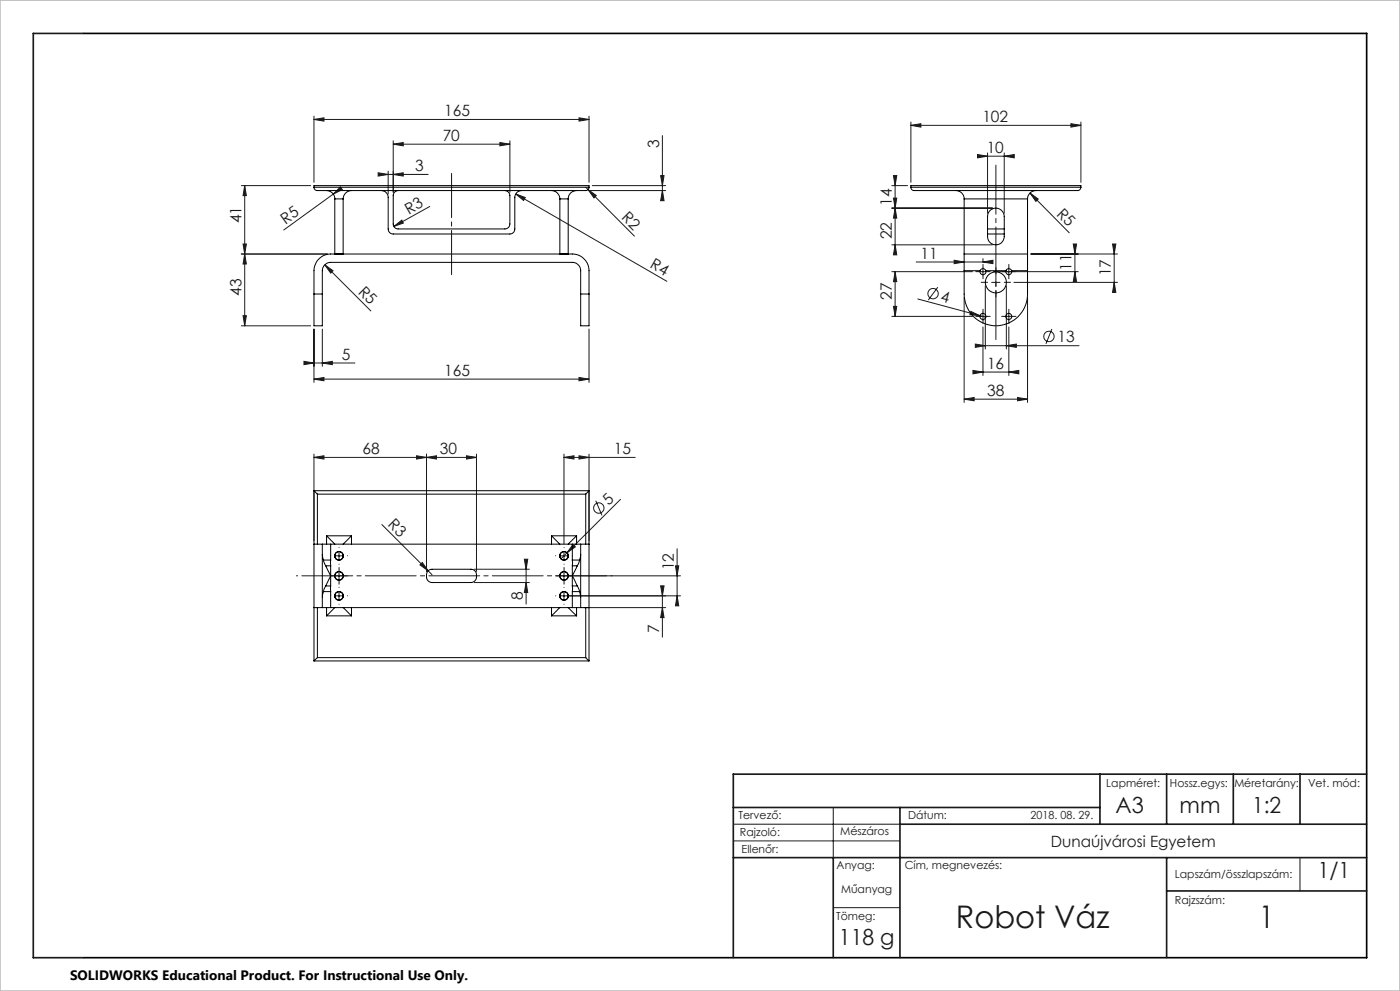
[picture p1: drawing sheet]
<svg xmlns="http://www.w3.org/2000/svg" width="420mm" height="297mm" viewBox="0 0 420 297" stroke-linecap="round" stroke-linejoin="round" font-family="sans-serif">
<g fill="none" stroke="#191924" stroke-width=".3">
<path d="M94.2 35.8l3-.5v1zM94.2 34.8v19.8M94.2 35.8h82.5M173.7 35.3l3 .5-3 .5zM176.7 34.8v19.8M273.3 37.6l3-.5v1zM273.3 36.6v18M273.3 37.6h51M321.3 37.1l3 .5-3 .5zM324.3 36.6v18M72.4 55.6h20.8M73.4 55.6v42"/>
<path d="M73.4 55.6l.5 3h-1zM100 58.2l-14.9 10.7M101.6 57l-1.6 1.2M102.1 56l.6 .8-2.7 1.4zM113.5 51.8l3 .5-3 .5zM114.4 52.3h14M116.5 51.3v6.8M118 43.2l3-.5v1zM118 42.2v15.4M118 43.2h35M118 52.3l3-.5v1zM150 42.7l3 .5-3 .5z"/>
<path d="M153 42.2v15.4M154.7 58.1l2.9 1.1-.5 .9zM154.7 58.1l45.4 26.2M175.7 56.1l.7 .7M176.4 56.8l2.5 1.8-.7 .7zM176.4 56.8l13.9 14M176.7 57.1h23M177.7 55.6h22M198.2 52.6h1l-.5 3zM198.7 57.1l.5 3h-1zM198.7 40.6v18.5M267.5 55.6h4.8"/>
<path d="M268 52.6h1l-.5 3zM268 59.4h1l-.5 3zM268.5 53.6v21.8M293.3 46.3l3 .5-3 .5zM294.3 46.8h8.9M296.3 45.8v18.1M301.3 46.8l3-.5v1zM301.3 45.8v18.1M309 57.9l2.5 1.8-.7 .7zM309 57.9l11.8 11.9M72.9 73.1h1l-.5 3zM73.4 76.1l.5 3h-1z"/>
<path d="M97.4 79.4l2.5 1.7-.7 .7zM97.4 79.4l13.9 13.8M98.2 76.1h-25.8M118.1 67.9l2.4-1.9 .5 .8zM128.9 61.9l-10.8 6M267.5 62.4h30.2M267.5 73.4h30.2M268.5 62.4l.5 3h-1zM268.5 73.4l.5 3h-1zM274.8 78.5h22.1M286.2 78l3 .5-3 .5zM294.9 78.5l3-.5v1z"/>
<path d="M294.9 77.5v.8M309.2 76.1h26M322 73.1h1l-.5 3zM322.5 74.1v9.3M333.8 73.1h1l-.5 3zM334.3 74.1v12.5M72.4 97.6h20.8M72.9 94.6h1l-.5 3zM94.2 98.6v16M96.7 98.6v11.2M176.7 98.6v16M267.5 81.4h24.2"/>
<path d="M267.5 94.8h24.2M268 91.8h1l-.5 3zM268.5 81.4l.5 3h-1zM268.5 81.4v13.4M275.3 89.6l18.7 5M281.3 86.1l-2.8 3.8M289.2 89.1v31.5M291.3 93.3l2.7 1.3-3-.3zM293.6 81.4h2.5M293.6 94.8h2.5M294 94.6l1.8 .5M294.9 80.2v2.5"/>
<path d="M294.9 93.6v2.5M294.9 98v14.5M295.6 85.6v19M297.5 84.6h2.5M298 81.4h25.5M298.8 83.4v2.5M301.4 94.8h2.5M301.9 85.6v19M302.6 80.2v2.5M302.6 93.6v2.5M302.6 98v14.5M304.2 84.6h31"/>
<path d="M308.3 89.1v31.5M315.6 98.6l-1.8 4.4M322.5 81.4l.5 3h-1zM334.3 84.6l.5 3h-1zM91.2 108.3l3 .5-3 .5zM92.2 108.8h14.3M94.2 113.6l3-.5v1zM94.2 113.6h82.5M96.7 108.8l3-.5v1zM173.7 113.1l3 .5-3 .5zM289.2 119.6l3-.5v1zM289.2 119.6h19.1"/>
<path d="M291.9 111l3 .5-3 .5zM292.6 103.1l3 .5-3 .5zM292.9 111.5h11.7M293.6 103.6h30.1M301.9 103.6l3-.5v1zM302.6 111.5l3-.5v1zM305.3 119.1l3 .5-3 .5zM94.2 137.1l3-.5v1zM94.2 136.1v26M125 136.6l3 .5-3 .5zM128 137.1l3-.5v1zM128 136.1v35.2"/>
<path d="M139.9 136.6l3 .5-3 .5zM142.9 137.1h-48.7M142.9 136.1v35.2M169.2 137.1l3-.5v1zM169.2 136.1v27M169.2 137.1h21.4M173.7 136.6l3 .5-3 .5zM176.7 136.1v26M114.5 157.2l13.9 13.9M178.7 150.1l1.9 4.3M186.2 149.6l-17.9 17.9M100.4 166.6h2.5"/>
<path d="M100.4 178.6h2.5M100.4 172.6h2.5M101.7 165.3v2.5M101.7 171.3v2.5M101.7 177.3v2.5M126 169.3l.7-.7 1.7 2.5zM128.4 171.1l1.2 1.2M142.3 174.6h16.5M142.3 170.6h16.5M157.3 167.6h1l-.5 3zM157.8 168.6v12.4M157.8 174.6l.5 3h-1z"/>
<path d="M168 166.6h2.5M168 178.6h36.2M169.2 165.3v2.5M169.2 171.3v2.5M169.2 177.3v2.5M171.9 163.2l.7 .7-2.5 1.8zM198.2 175.6h1l-.5 3zM198.7 176.6v14.4M202.6 169.6h1l-.5 3zM203.1 178.6l.5 3h-1zM203.1 164.5v16.1M204.2 172.6h-36.2"/>
<path d="M175.2 182.1h24.5M198.7 182.1l.5 3h-1zM220 247h50M220 252h50M250 242v15M390 257v10M250 272h20"/>
<circle cx="279.9" cy="88" r="1.55"/>
<circle cx="314.7" cy="100.8" r="1.56"/>
<circle cx="179.6" cy="152.3" r="1.55"/>
</g>
<g fill="none" stroke="#191924" stroke-width=".3" stroke-dasharray="15.2 1.3 1.3 1.3">
<path d="M293.7 81.4h-.9M293.7 94.8h-.9M294.9 80.1v-.9M294.9 82.6v.9M294.9 93.6v-.9M294.9 96.1v.9M296.2 81.4h.9M296.2 94.8h.9M296.3 84.6h-1.9M298.8 82.1v-1.9M298.8 87.1v1.9M301.3 84.6h1.9"/>
<path d="M301.4 81.4h-.9M301.4 94.8h-.9M302.7 80.1v-.9M302.7 82.6v.9M302.7 93.6v-.9M302.7 96.1v.9M303.9 81.4h.9M303.9 94.8h.9M99.2 166.6h.1M99.2 178.6h.1M100.5 172.6h-1.3M101.7 164.1v-.1"/>
<path d="M101.7 169.1h.1M101.7 176.1v-.1M101.7 171.3v-1.2M101.7 173.8v1.3M103 172.6h1.2M104.2 166.6h.1M104.2 178.6h.1M166.7 166.6h.1M166.7 178.6h.1M168 172.6h-1.3M169.2 164.1v-.1M169.2 169.1h.1"/>
<path d="M169.2 176.1v-.1M169.2 171.3v-1.2M169.2 173.8v1.3M170.5 172.6h1.2M171.7 166.6h.1M171.7 178.6h.1M101.7 181.1h.1M169.2 181.1h.1"/>
</g>
<path d="M25 10h385v277h-385" fill="none" stroke="#000" stroke-width=".5"/>
<path d="M88.9 172.6h94.7" fill="none" stroke="#191924" stroke-width=".3" stroke-dasharray="15.2 1.3 1.3 1.3" stroke-dashoffset="-1.6"/>
<path d="M298.8 49.5v52.3" fill="none" stroke="#191924" stroke-width=".3" stroke-dasharray="15.2 1.3 1.3 1.3" stroke-dashoffset=".5"/>
<path d="M135.5 52v30.3" fill="none" stroke="#191924" stroke-width=".3" stroke-dasharray="15.2 1.3 1.3 1.3" stroke-dashoffset="2"/>
<g fill="none" stroke="#191924" stroke-width=".5">
<path d="M25 10h-15v277h15M330 232v15M350 232v15M370 232v15M390 232v15M410 232h-190v55M220 257h190M220 242h110M250 257v30M270 242v45M270 247h140M350 257v30"/>
<path d="M350 267h60"/>
</g>
<path d="M0 0h420v297h-420z" fill="none" stroke="#c0c0c0" stroke-width=".5"/>
<g fill="#191924">
<path d="M126 169.3l.7-.7 1.7 2.5z"/>
<path d="M291.3 93.3l2.7 1.3-3-.3z"/>
<path d="M118.1 67.9l2.4-1.9 .5 .8z"/>
<path d="M102.1 56l.6 .8-2.7 1.4z"/>
<path d="M171.9 163.2l.7 .7-2.5 1.8z"/>
<path d="M176.4 56.8l2.5 1.8-.7 .7z"/>
<path d="M309 57.9l2.5 1.8-.7 .7z"/>
<path d="M97.4 79.4l2.5 1.7-.7 .7z"/>
<path d="M154.7 58.1l2.9 1.1-.5 .9z"/>
<path d="M294.9 78.5l3-.5v1zM286.2 78l3 .5-3 .5z"/>
<path d="M302.6 111.5l3-.5v1zM291.9 111l3 .5-3 .5zM125 136.6l3 .5-3 .5zM94.2 137.1l3-.5v1z"/>
<path d="M293.3 46.3l3 .5-3 .5zM301.3 46.8l3-.5v1zM292.6 103.1l3 .5-3 .5zM301.9 103.6l3-.5v1z"/>
<path d="M273.3 37.6l3-.5v1zM321.3 37.1l3 .5-3 .5z"/>
<path d="M94.2 35.8l3-.5v1zM173.7 35.3l3 .5-3 .5zM113.5 51.8l3 .5-3 .5zM118 52.3l3-.5v1z"/>
<path d="M118 43.2l3-.5v1zM150 42.7l3 .5-3 .5z"/>
<path d="M94.2 113.6l3-.5v1zM173.7 113.1l3 .5-3 .5zM91.2 108.3l3 .5-3 .5zM96.7 108.8l3-.5v1z"/>
<path d="M157.8 174.6l.5 3h-1zM157.3 167.6h1l-.5 3z"/>
<path d="M203.1 178.6l.5 3h-1zM202.6 169.6h1l-.5 3z"/>
<path d="M72.9 73.1h1l-.5 3zM73.4 55.6l.5 3h-1zM268.5 81.4l.5 3h-1zM268 91.8h1l-.5 3zM268 52.6h1l-.5 3zM268.5 62.4l.5 3h-1zM268 59.4h1l-.5 3zM268.5 73.4l.5 3h-1zM333.8 73.1h1l-.5 3zM334.3 84.6l.5 3h-1zM322 73.1h1l-.5 3zM322.5 81.4l.5 3h-1zM198.2 175.6h1l-.5 3zM198.7 182.1l.5 3h-1z"/>
<path d="M198.2 52.6h1l-.5 3zM198.7 57.1l.5 3h-1zM73.4 76.1l.5 3h-1zM72.9 94.6h1l-.5 3z"/>
<path d="M289.2 119.6l3-.5v1zM305.3 119.1l3 .5-3 .5z"/>
<path d="M169.2 137.1l3-.5v1zM173.7 136.6l3 .5-3 .5zM128 137.1l3-.5v1zM139.9 136.6l3 .5-3 .5z"/>
</g>
<g fill="none" stroke="#000" stroke-width=".3">
<path d="M94.2 56.1a1.02 1.02 0 0 0 1 1h80.5a.96 .96 0 0 0 1-1M94.2 56.1v-.5h82.5v.5M94.2 56.1h82.5M98 57.1a2.47 2.47 0 0 1 2.4 2.5M100.4 59.6h2.5M100.4 59.6v16.5M102.9 59.6v16.5M105.4 57.1a2.53 2.53 0 0 0-2.5 2.5M114.4 57.1a2.05 2.05 0 0 1 2.1 2v9.5a1.45 1.45 0 0 0 1.5 1.5h35a1.45 1.45 0 0 0 1.4-1.5v-9.5a2.05 2.05 0 0 1 2.1-2M119.5 57.1a1.51 1.51 0 0 0-1.5 1.5v8.5a1.45 1.45 0 0 0 1.5 1.5h31.9a1.51 1.51 0 0 0 1.6-1.5v-8.5a1.57 1.57 0 0 0-1.6-1.5M165.5 57.1a2.53 2.53 0 0 1 2.5 2.5M168 59.6h2.5"/>
<path d="M168 59.6v16.5M170.5 59.6v16.5M173 57.1a2.47 2.47 0 0 0-2.5 2.5M273.3 56.1a.96 .96 0 0 0 .9 1h49.1a1.02 1.02 0 0 0 1-1M273.3 56.1v-.5h51v.5M273.3 56.1h51M286.8 57.1a2.47 2.47 0 0 1 2.4 2.5M289.2 59.6h19.1M289.2 59.6v16.5M308.3 59.6v16.5M310.8 57.1a2.53 2.53 0 0 0-2.5 2.5M289.2 76.1v5"/>
<path d="M289.2 76.1h19.1M296.3 68.6h5M296.3 70.1h5M296.8 63.3a2.52 2.52 0 0 1 2.8-.8 2.52 2.52 0 0 1 1.7 2.4v6a2.5 2.5 0 0 1-2.5 2.5 2.5 2.5 0 0 1-2.5-2.5v-6l.1-.9zM308.3 76.1v5M94.2 88.1v9.5h2.5v-9.5M94.2 88.1v-7a5 5 0 0 1 5-5h72.5a5 5 0 0 1 5 5v7M94.2 88.1h2.5M96.7 88.1v-7a2.51 2.51 0 0 1 2.5-2.5h72.5a2.51 2.51 0 0 1 2.5 2.5v7M174.2 88.1v9.5h2.5v-9.5M174.2 88.1h2.5M289.2 81.1v7a9.5 9.5 0 0 0 9.5 9.5 9.5 9.5 0 0 0 9.6-9.5v-7"/>
<path d="M289.2 81.1h4.8M294 81.1a.89 .89 0 0 0 .9 1.2 .89 .89 0 0 0 .8-1.2M294 81.1a.88 .88 0 0 1 .9-.6 .88 .88 0 0 1 .8 .6M295.7 81.1h6.1M301.8 81.1a.9 .9 0 0 0 .8 1.2 .9 .9 0 0 0 .9-1.2M301.8 81.1a.91 .91 0 0 1 .8-.6 .91 .91 0 0 1 .9 .6M303.5 81.1h4.8M94.2 147.1l1 1M94.2 147.1v16M94.2 147.1h82.5M95.2 148.1h80.5M95.2 148.1v15"/>
<path d="M175.7 148.1v15M176.7 147.1l-1 1M176.7 147.1v16M94.2 163.1v19M94.2 163.1h2.5M96.7 163.1v19M96.7 166.2l.3 1.6M96.7 163.1h2.5M97 177.3h2.2M97 177.3l-.3 1.7M97 167.8l.7 1.8M97 167.8h2.2"/>
<path d="M97.7 169.6l1.5 3-1.5 3M97.7 175.6l-.7 1.7M97.7 175.6h1.5M97.7 169.6h1.5M98 160.6l2.4 2.5M98 160.6h7.4M98 160.6v2.5M99.2 175.6v1.7M99.2 167.8v1.8M99.2 163.1h72.5M99.2 163.1v4.7M99.2 169.6v6"/>
<path d="M99.2 177.3v4.8M100.4 166.2v.7M100.4 178.2v.7M102.9 166.2v.7M102.9 178.2v.7M105.4 160.6l-2.5 2.5M105.4 160.6v2.5M128.4 171.1l1.2-.5h11.7a2.02 2.02 0 0 1 1.7 2 2.02 2.02 0 0 1-1.7 2h-11.7a2.07 2.07 0 0 1-1.7-1.4 2.07 2.07 0 0 1 .5-2.1zM165.5 160.6l2.5 2.5M165.5 160.6h7.5M165.5 160.6v2.5M168 166.2v.7"/>
<path d="M168 178.2v.7M170.5 166.2v.7M170.5 178.2v.7M171.7 177.3h2.2M171.7 167.8h2.2M171.7 163.1h2.5M171.7 175.6h1.5M171.7 169.6h1.5M171.7 175.6v1.7M171.7 167.8v1.8M171.7 163.1v4.7M171.7 169.6v6"/>
<path d="M171.7 177.3v4.8M173 160.6l-2.5 2.5M173 160.6v2.5M173.2 175.6l.7 1.7M173.2 169.6l-1.5 3 1.5 3M173.9 177.3l.3 1.7M173.9 167.8l-.7 1.8M174.2 163.1v19M174.2 166.2l-.3 1.6M174.2 163.1h2.5M176.7 163.1v19M94.2 182.1v16"/>
<path d="M94.2 198.1h82.5M94.2 182.1h2.5M95.2 197.1l-1 1M95.2 197.1h80.5M95.2 182.1v15M96.7 182.1h2.5M98 184.6h7.4M98 182.1v2.5M99.2 182.1h72.5M100.4 182.1l-2.4 2.5M102.9 182.1l2.5 2.5M105.4 182.1v2.5"/>
<path d="M165.5 184.6h7.5M165.5 182.1v2.5M168 182.1l-2.5 2.5M170.5 182.1l2.5 2.5M171.7 182.1h2.5M173 182.1v2.5M174.2 182.1h2.5M175.7 197.1l1 1M175.7 182.1v15M176.7 182.1v16"/>
<circle cx="294.9" cy="94.8" r=".91"/>
<circle cx="298.8" cy="84.6" r="3.2"/>
<circle cx="302.6" cy="94.8" r=".9"/>
<circle cx="101.7" cy="178.6" r="1.29"/>
<circle cx="101.7" cy="166.6" r="1.29"/>
<circle cx="101.7" cy="172.6" r="1.25"/>
<circle cx="101.7" cy="178.6" r="1.25"/>
<circle cx="101.7" cy="166.6" r="1.25"/>
<circle cx="101.7" cy="172.6" r="1.3"/>
<circle cx="169.2" cy="172.6" r="1.25"/>
<circle cx="169.2" cy="178.6" r="1.25"/>
<circle cx="169.2" cy="166.6" r="1.25"/>
<circle cx="169.2" cy="172.6" r="1.3"/>
<circle cx="169.2" cy="178.6" r="1.3"/>
<circle cx="169.2" cy="166.6" r="1.3"/>
</g>
<g font-size="9.3" fill="#191924">
<text x="286.8" y="278.1">Robot Váz</text>
<text x="377.6" y="278">1</text>
</g>
<g font-size="6.7" fill="#191924">
<text x="334.7" y="243.8">A3</text>
<text x="353.9" y="243.8">mm</text>
<text x="375.6" y="243.8">1:2</text>
<text x="395.4" y="263">1/1</text>
<text x="251.7" y="283.1">118 g</text>
</g>
<g font-size="4.7" fill="#191924">
<text x="133.2" y="34.8">165</text>
<text x="294.7" y="36.6">102</text>
<text x="132.8" y="42.2">70</text>
<text x="197.7" y="44.5" transform="rotate(-90 197.7 44.5)">3</text>
<text x="296" y="45.8">10</text>
<text x="124.6" y="51.2">3</text>
<text x="122.6" y="64.3" transform="rotate(-30 122.6 64.3)">R3</text>
<text x="186.3" y="65.3" transform="rotate(45 186.3 65.3)">R2</text>
<text x="267.5" y="61.6" transform="rotate(-90 267.5 61.6)">14</text>
<text x="316.8" y="64.3" transform="rotate(45 316.8 64.3)">R5</text>
<text x="72.4" y="66.9" transform="rotate(-90 72.4 66.9)">41</text>
<text x="85.6" y="67.3" transform="rotate(-36 85.6 67.3)">R5</text>
<text x="267.5" y="71.7" transform="rotate(-90 267.5 71.7)">22</text>
<text x="276.2" y="77.5">11</text>
<text x="194.8" y="80.1" transform="rotate(30 194.8 80.1)">R4</text>
<text x="321.5" y="81.1" transform="rotate(-90 321.5 81.1)">11</text>
<text x="333.3" y="82.8" transform="rotate(-90 333.3 82.8)">17</text>
<text x="72.4" y="88.7" transform="rotate(-90 72.4 88.7)">43</text>
<text x="107.2" y="87.7" transform="rotate(45 107.2 87.7)">R5</text>
<text x="267.5" y="89.9" transform="rotate(-90 267.5 89.9)">27</text>
<text x="282" y="90.3" transform="rotate(15 282 90.3)">4</text>
<text x="102.6" y="107.8">5</text>
<text x="317.3" y="102.5">13</text>
<text x="133.2" y="112.6">165</text>
<text x="296.1" y="110.5">16</text>
<text x="296.1" y="118.6">38</text>
<text x="108.7" y="136.1">68</text>
<text x="132" y="136.1">30</text>
<text x="184.1" y="136.1">15</text>
<text x="182.7" y="151.6" transform="rotate(-45 182.7 151.6)">5</text>
<text x="116.2" y="157.4" transform="rotate(45 116.2 157.4)">R3</text>
<text x="202.1" y="170.9" transform="rotate(-90 202.1 170.9)">12</text>
<text x="156.8" y="179.7" transform="rotate(-90 156.8 179.7)">8</text>
<text x="197.7" y="189.7" transform="rotate(-90 197.7 189.7)">7</text>
<text x="315.3" y="253.8">Dunaújvárosi Egyetem</text>
</g>
<text font-size="4.1" x="21" y="293.7">SOLIDWORKS Educational Product. For Instructional Use Only.</text>
<g font-size="3.3" fill="#191924">
<text x="331.9" y="235.9">Lapméret:</text>
<text x="351" y="235.9">Hossz.egys:</text>
<text x="370.3" y="235.9">Méretarány:</text>
<text x="392.4" y="235.9">Vet. mód:</text>
<text x="221.6" y="245.5">Tervező:</text>
<text x="272.4" y="245.5">Dátum:</text>
<text x="309.2" y="245.5">2018. 08. 29.</text>
<text x="222" y="250.5">Rajzoló:</text>
<text x="252" y="250.4">Mészáros</text>
<text x="222.5" y="255.5">Ellenőr:</text>
<text x="251" y="260.6">Anyag:</text>
<text x="271.4" y="260.6">Cím, megnevezés:</text>
<text x="352.5" y="263.1">Lapszám/összlapszám:</text>
<text x="252.3" y="267.6">Műanyag</text>
<text x="250.8" y="275.7">Tömeg:</text>
<text x="352.5" y="270.9">Rajzszám:</text>
</g>
</svg>
